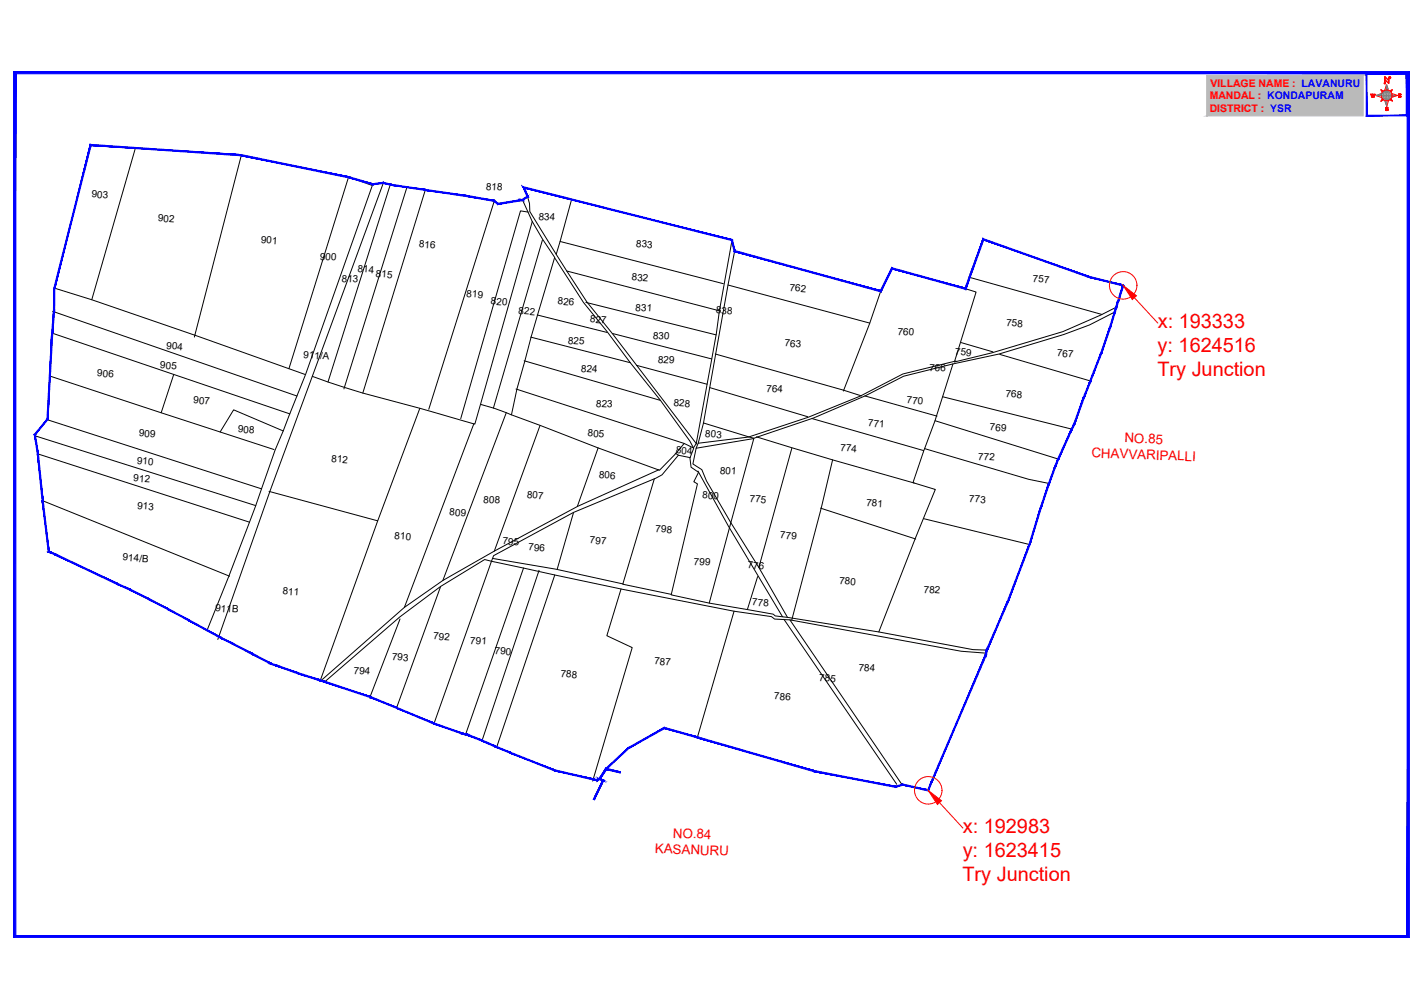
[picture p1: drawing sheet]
<svg xmlns="http://www.w3.org/2000/svg" width="594mm" height="420mm" viewBox="0 0 594 420" stroke-linecap="round" stroke-linejoin="round" font-family="sans-serif">
<!-- layer: Plats -->
<g fill="none" stroke="#000" stroke-width=".42">
<path d="M56.4 62.2l-18.1 62.7M100.7 64.7l-19.6 75.8M145.4 73.9l-24.9 79.8M155.5 76.8l-28 79.3-12.8 31.6a1086.4 1086.4 0 0 1-28.4 75.2M155.7 76.8l-.2 .6-9.6-3.4-45.2-9.3-62.9-4.3-15.1 59.9-.2 10.1-.8 8.7-1.9 35.7-5.3 6.3 1.3 8.1 4.5 40.7M162.7 77.2l-25.9 82M169.8 78l-26.3 84.1M218.3 78l87.1 22.1-5.3 29.5a1165.2 1165.2 0 0 1-9.6 55.3l-1.2 1.8-3.9-1.9-3.4 4.1-6.9 7.1-25.6-9.3-38.3-14.7-10.7-3.5-2.4 8.3-18.3-5.3a454.6 454.6 0 0 1-49.5-14.6M218.5 78.1l1.6 4-2.2 1.1a102.1 102.1 0 0 0 13.5 24.1 1296.1 1296.1 0 0 0-15.7 54.9l-2.3 10.7M195.7 81.8l10.5 1.9 1.5 1.3 10.3-1.6M206.2 83.7l-27.3 86.9M220.1 82.1l.8 2.8 .1 3.3 11 17.8 12.8 19.8 10.9 13.5 34.9 45.8"/>
<path d="M220.4 88.4l-3.3-.5-24.9 86.6M222.1 92.3l-21.6 76.2M238.5 83.1l-6.5 22.9M226.3 100.1l-20.5 70M231.4 107.4l12 18.7 9.8 12 9.7 13.1 12.6 15.6 12.3 17.1 1.6 3-1.6 4 .5 3.8 3.1 2.2-2 3.9 1.6 .9-11 46.3 15.9 3.4 26.7 4.6 .8 .7 2.8 .4a1096.1 1096.1 0 0 1 79.7 13.7l6 .2M233.7 100.6l68.1 17.7M236.4 113l64.1 16.6M303.7 118.8l59.2 15.9M404.3 115.5l5.8-15.8 44 15.6 14.5 3.7M21.8 138.9l99.1 33.6M21.9 129.8l102 35.3M22.5 120l15.8 4.9 44.2 15.2 44.8 16"/>
<path d="M224.1 131.3l29.2 7.3M244.4 126l54.4 13.6M255.5 139l41.4 10.6M367.4 121.4l-4.7 13.7-10.9 27.9M402.8 120.4l1.5-4.9 55.4 15.6M465.1 130.1l-10.6 5.3-10.7 4-27.1 8.2-19.1 4.1-20.6 5.1a322 322 0 0 1-63.1 26.1l-23.5 3.9M465.7 128.1l-6.5 3.2-15.8 6.9-29.6 8.9-15.6 3.8 9-29.2-35-9.8-4.8 9.5-60.9-16.7-13 71.7-2.2 8.2-.9 2.2-1.3 6.6 3.7 2.4 1.9 4.7 10.2 17.4 11.7 18.6 11.9 20.8M20.6 156.7l93.7 30.7M72.5 156.1l-5.3 16M218.7 150.4l56.8 16.5M221.4 140.5l41.5 10.7M265.6 152.3l29.4 7.9"/>
<path d="M298.4 147.5l53.4 15.1 7.6 2.4M397.6 151.7a439 439 0 0 1-12.2 36.1l-4.5 13.4 9.3 2.8-8.3 20.3-15.3 39.1M398.8 150.5l-22.1 5.4-17.8 9.2-21.7 8.8-24.9 8.3-21 2.6M400.7 142.7l13.5 4M417.1 147.7l37.8 11.1M19.7 174.9l89.4 28.9M118.2 179.6l-20.7-8.8-5.7 9.3M151.4 163.8l26-84.6-14.1-2.2-3.3-.8-.2 .4-47.1 127.9-21.8 62M175.1 170.2l-17.5 46.9-24.2 67 35.3-30.9 16.1-11.3 21.4-12.2 34.8-18.7 33.9-15.2M197.7 176.7l-29 76.5M211.2 172l-26.4 69.9M215.3 162.2l70.1 22.6"/>
<path d="M225.3 177.3l-19.1 52.4M293.4 176.3l21.1 6.4-18.6 68.7M296.1 161.6l40.9 12.1M338.8 174.5l46.5 13.3M360.8 165l30.1 8.5M390.1 175.4l51.2 15.9M393.2 165.4l53.9 13.5M14.5 181.6l92.2 29.1M15.8 189.2l88.3 28.4M249.5 186.7l-8.7 24.4M273 199.6l-13.2 43.9 20.5 4.3M281.7 188.9l1.3 .9"/>
<path d="M288 190.8l-5-1-6.8 8.1-2.6 1.4-34.3 14.3-33.4 18-25 70.3M291.2 196.4l12.7 23 22.5 37.7M315.6 182.1l32.2 9.7 33.6 9.6M330.3 186.8l-13.7 49.7M347.4 191.7l-4.8 20.2-12.3 46.6M385.8 187l43.3 12.8 8.8 1.8M17.8 208.7l78 31.5M112.2 204.8l45.4 12.3M239.3 213.6l-6.8 23.5M342.3 211.8l39.7 12.9M385.2 216.2l44.3 10.8M205.5 232.8l26.4 4.5 28 6.1"/>
<path d="M218.4 236.8l-24.3 69.8M224.9 237.7l-23.8 71M231.5 239.7l-24.3 71.7M166.9 258l-12.7 33M183.8 244.4l-18.3 50.6M259.1 245.5l-5.9 19.5 10.6 4.9-16.6 55.7M306.3 254.7l-15.5 53M316.1 240.3l-4.3 13.8M327 258.1l47.1 68.8M329.5 258.4l46.9 68.9M411.5 272.3l-10.5-.8-71.5-13.1-6.4-.4-1.3-1-15.5-2.2-46.6-9.2-57.5-12.4-18.4 11.2-17 12.7-31.6 27.3"/>
</g>
<!-- layer: VILLAGE BOUNDARY -->
<path d="M468.6 119h.1" fill="none" stroke="#00f" stroke-width=".42"/>
<g fill="#00f" stroke="#00f" stroke-width=".42">
<path d="M217.7 83.2l.7 .4z"/>
<path d="M454 115.6l14.5 3.6 .1-.5zM454.2 115.1l14.4 3.6-14.6-3.1zM410.4 100l43.6 15.6 .2-.5zM410.1 99.4l44.1 15.7-43.8-15.1zM410.1 99.4l-7.2 21.3 7.5-20.7zM410.1 99.4l-7.2 21.3-.3-.7zM372.3 112.2l30.6 8.5-.3-.7zM372 111.6l30.6 8.4-30.3-7.8zM372 111.6l-4.4 10.1 4.7-9.5zM372 111.6l-4.4 10.1-.3-.6zM306.3 104.9l61.3 16.8-.3-.6zM306.7 104.5l60.6 16.6-61-16.2zM305.2 100.3l1.1 4.6 .4-.4zM305.2 100.3l.4-.4 1.1 4.6zM218.9 78.5l86.3 21.8 .4-.4zM218.1 77.7l87.5 22.2-86.7-21.4zM218.1 77.7l2.3 4.4-1.5-3.6zM218.1 77.7l2.3 4.4-.6-.2zM218.2 83.4l2.2-1.3-.6-.2zM217.6 83.2l2.2-1.3-1.6 1.5z"/>
<path d="M207.6 85.3l10.8-1.7-.8-.4zM207.7 84.7l9.9-1.5-10 2.1zM206.1 84l1.5 1.3 .1-.6zM206.3 83.5l1.4 1.2-1.6-.7zM195.6 82.1l10.5 1.9 .2-.5zM195.7 81.6l10.6 1.9-10.7-1.4zM177.4 79.4l18.2 2.7 .1-.5zM177.5 78.9l18.2 2.7-18.3-2.2zM163.2 77.3l14.2 2.1 .1-.5zM163.3 76.8l14.2 2.1-14.3-1.6zM160 76.5l3.2 .8 .1-.5zM160 76l3.3 .8-3.3-.3zM155.5 77.1l4.5-.6v-.5zM155.5 76.6l4.5-.6-4.5 1.1zM145.8 74.2l9.7 2.9v-.5zM145.9 73.7l9.6 2.9-9.7-2.4zM100.6 65l45.2 9.2 .1-.5zM100.7 64.4l45.2 9.3-45.3-8.7zM38 60.7l62.6 4.3 .1-.6zM37.6 60.2l63.1 4.2-62.7-3.7zM37.6 60.2l-14.7 60.2 15.1-59.7zM37.6 60.2l-14.7 60.2-.5-.1zM22.4 120.3l.4 9.7 .1-9.6zM22.4 120.3l.4 9.7-.5-.1zM22.3 129.9l-.3 9 .8-8.9zM22.3 129.9l-.3 9-.5-.1zM21.5 138.8l-1.5 36.1 2-36zM21.5 138.8l-1.5 36.1-.4-.2zM19.6 174.7l-4.8 6.5 5.2-6.3zM19.6 174.7l-4.8 6.5-.5-.1zM14.3 181.1l1.8 8.1-1.3-8zM14.3 181.1l1.8 8.1h-.5zM15.6 189.2l2.4 19.5-1.9-19.5zM15.6 189.2l2.4 19.5h-.5zM17.5 208.7l3 21.1-2.5-21.1zM17.5 208.7l3 21.1-.4 .3zM20.1 230.1h1.1l-.7-.3zM20.1 230.1h1.1l-.1 .4zM21.2 230.1l-.1 .4 1.9 .3zM21.1 230.5l1.9 .3-.2 .4zM23 230.8l-.2 .4 26.3 12zM22.8 231.2l26.3 12-.2 .4zM49.1 243.2l-.2 .4 5.4 1.9zM48.9 243.6l5.4 1.9-.2 .5zM54.3 245.5l-.2 .5 8.3 3.6zM54.1 246l8.3 3.6-.2 .4zM62.4 249.6l-.2 .4 8.1 3.7zM62.2 250l8.1 3.7-.2 .4zM70.3 253.7l-.2 .4 8.9 4.3zM70.1 254.1l8.9 4.3-.2 .4zM79 258.4l-.2 .4 13.5 6.9zM78.8 258.8l13.5 6.9-.3 .4zM92.3 265.7l-.3 .4 5 1.9zM92 266.1l5 1.9-.2 .4zM97 268l-.2 .4 8.5 3.9zM96.8 268.4l8.5 3.9-.3 .4zM105.3 272.3l-.3 .4 8.3 3.8zM105 272.7l8.3 3.8-.2 .5zM113.3 276.5l-.2 .5 2.1 .1zM113.1 277l2.1 .1-.2 .5zM115.2 277.1l-.2 .5 9.6 2.8zM115 277.6l9.6 2.8-.2 .5zM124.6 280.4l-.2 .5 9.3 2.5zM124.4 280.9l9.3 2.5-.1 .5zM133.7 283.4l-.1 .5 1.6-.1zM133.6 283.9l1.6-.1-.2 .5zM135.2 283.8l-.2 .5 19.8 6.1zM135 284.3l19.8 6.1-.2 .4zM154.8 290.4l-.2 .4 10.9 4zM154.6 290.8l10.9 4-.1 .4zM165.5 294.8l-.1 .4 15.6 6.1zM165.4 295.2l15.6 6.1-.1 .5zM181 301.3l-.1 .5 12.5 3.9zM180.9 301.8l12.5 3.9-.2 .4zM193.4 305.7l-.2 .4 1.7-.1zM193.2 306.1l1.7-.1-.2 .5zM194.9 306l-.2 .5 6.5 2zM194.7 306.5l6.5 2-.2 .4zM201.2 308.5l-.2 .4 5.7 2zM201 308.9l5.7 2-.2 .5zM206.7 310.9l-.2 .5 6.5 2.1zM206.5 311.4l6.5 2.1-.2 .5zM213 313.5l-.2 .5 18.6 6.9zM212.8 314l18.6 6.9-.1 .4zM231.4 320.9l-.1 .4 16.7 3.4zM231.3 321.3l16.7 3.4-.1 .5zM248 324.7l-.1 .5 1.3-.2zM247.9 325.2l1.3-.2 .1 .5zM249.2 325l.1 .5 .6-.9zM249.9 324.6l.3 .3-.9 .6zM252.7 320.2l-2.8 4.4 .3 .3zM252.7 320.2l.3 .5-2.8 4.2zM252.7 320.2l.3 .5 5.8 1zM253 320.7l5.8 1-.1 .5z"/>
<path d="M253 320.9l5.7 1.3 .1-.5zM252.8 320.3l6 1.4-5.8-.8zM252.8 320.3l-2.3 4.2 2.5-3.6zM252.8 320.3l-2.3 4.2-.7 .2zM249.8 324.7l2.1 .6-1.4-.8zM249.8 324.7l2.1 .6-.6 .2zM251.3 325.5l-3.3 7.8 3.9-8zM251.3 325.5l-3.3 7.8-.5-.2z"/>
<path d="M251.2 325.6l-3.7 7.5 .5 .2zM251.2 325.6l.6-.1-3.8 7.8zM249.9 324.5l1.3 1.1 .6-.1zM249.9 324.5h.7l1.2 1zM252.7 320.3l-2.8 4.2h.7zM252.7 320.3l.3 .3-2.4 3.9zM252.7 320.3l.3 .3 9.1-9zM253 320.6l9.1-9 .3 .4zM262.1 311.6l.3 .4 14.8-8.8zM262.4 312l14.8-8.8 .1 .5zM277.2 303.2l.1 .5 13.8 3.4zM277.3 303.7l13.8 3.4-.1 .6zM291.1 307.1l-.1 .6 48.5 13.4zM291 307.7l48.5 13.4-.1 .5zM339.5 321.1l-.1 .5 34.2 6.1zM339.4 321.6l34.2 6.1v.5zM373.6 327.7v.5l3.1-1.4zM373.6 328.2l3.1-1.4v.5zM376.7 326.8v.5l10.4 1.9zM376.7 327.3l10.4 1.9 .3 .5zM388.4 325.9l-1.3 3.3 .3 .5zM388.4 325.9l.4 .2-1.4 3.6zM411.1 272.7l-22.7 53.2 .4 .2zM411.1 272.7l.5 .2-22.8 53.2zM411.4 271l-.3 1.7 .5 .2zM411.4 271l.5 .2-.3 1.7zM420.1 250.9l-8.7 20.1 .5 .2zM420.1 250.9l.5 .2-8.7 20.1zM429.3 226.9l-9.2 24 .5 .2zM429.3 226.9l.4 .1-9.1 24.1zM433.9 211.8l-4.6 15.1 .4 .1zM433.9 211.8l.5 .2-4.7 15zM437.2 201.9l-3.3 9.9 .5 .2zM437.2 201.9l.5 .2-3.3 9.9zM440 194.3l-2.8 7.6 .5 .2zM440 194.3l.5 .2-2.8 7.6zM441.2 191.3l-1.2 3 .5 .2zM441.2 191.3l.5 .2-1.2 3zM446.8 178.9l-5.6 12.4 .5 .2zM446.8 178.9l.5 .2-5.6 12.4zM447.8 177.1l-1 1.8 .5 .2zM447.8 177.1l.4 .2-.9 1.8zM451.9 165.6l-4.1 11.5 .4 .2zM451.9 165.6l.5 .2-4.2 11.5zM454.5 159.1l-2.6 6.5 .5 .2zM454.5 159.1l.5 .2-2.6 6.5zM455.5 156.5l-1 2.6 .5 .2zM455.5 156.5l.4 .2-.9 2.6zM459.1 147.3l-3.6 9.2 .4 .2zM459.1 147.3l.5 .2-3.7 9.2zM462.8 136.8l-3.7 10.5 .5 .2zM462.8 136.8l.4 .1-3.6 10.6zM464.9 129.8l-2.1 7 .4 .1zM464.9 129.8l.5 .1-2.2 7zM465.3 128.5l-.4 1.3 .5 .1zM465.3 128.5l.5 .1-.4 1.3zM466.1 125.7l-.8 2.8 .5 .1zM466.1 125.7l.6 .1-.9 2.8zM468.3 118.9l-2.2 6.8 .6 .1zM468.3 118.9l.5 .2-2.1 6.7z"/>
</g>
<!-- layer: PAPER SIZE -->
<g fill="#00f" stroke="#00f" stroke-width=".42">
<path d="M587 30.7v359.2l1-360.1zM588 29.8v361.1l-1-1z"/>
<path d="M6.6 389.9l581.4 1-1-1zM6.6 389.9l581.4 1h-582.4z"/>
<path d="M6.6 30.7l-1 360.2 1-1zM5.6 29.8l1 .9-1 360.2z"/>
<path d="M5.6 29.8l1 .9h580.4zM5.6 29.8h582.4l-1 .9z"/>
<path d="M570.3 30.9h16.4l.3-.3zM570 30.6h17l-16.7 .3zM570 30.6l.3 17.4v-17.1zM570 30.6l.3 17.4-.3 .3zM570.3 48l-.3 .3 16.7-.3zM570 48.3l16.7-.3 .3 .3zM586.7 30.9v17.1l.3 .3zM587 30.6v17.7l-.3-17.4z"/>
</g>
<!-- layer: text2 -->
<path d="M503.4 31.4v16.9l65.3-16.9zM503.4 48.3l65.3-16.9v16.9z" fill="#bababa" stroke="#bababa" stroke-width=".42"/>
<!-- layer: bord -->
<g fill="none" stroke="#f00" stroke-width=".42">
<path d="M571.8 39.3h.4zM571.9 39.3l.4 1.1h.3l-.4-1.1h-.3l.4 1.1M572.2 39.3l.4 1.1M572.5 39.3h.4l.3 1.1h-.3zM572.7 39.8l-.1 .6h-.5h.5zM573.4 39.4l.1 .2M573.7 39.6h.1M573.5 39.3h-.1M573.5 39.4v.2M573.7 39.3v.1M574 39.8l2.4 .8M576.1 37.4l.5 1.1"/>
<path d="M576.4 39l-2.4 .8h2.2M577.2 37.9l-1.1-.5 .8 .8M577.5 34.7h.2l.1 .3-.2-.1M577.7 37.6l.8-2.4 .8 2.4M577.7 32l.1 2.4zM577.7 34.7l.2 .2zM577.7 34.4l-.2 .1 .2 .2-.2-.2M577.7 34.7l.1 .3M577.8 32v1.2l1.6 1.6v-1.2l-1.6-1.6 1.6 1.6M577.8 33.2l1.6 1.6M577.9 34.5l-.2 .2h.3M578.5 35.2v2.3"/>
<path d="M579.3 32.4l.1 2.4zM579.4 32.4h.4l-.4 .2zM579.4 32.6l.4-.2zM579.5 32.1l.3 .3zM579.5 32.1l.3 .3h-.4zM579.6 32.1l.3-.1-.1 .4zM579.8 32.4l.4 .1-.1 .2zM579.8 32.4l.4-.1zM579.8 32.4l-.1 .4zM579.8 32.4l.3 .3zM579.8 37.9l1.1-.5-.5 1.1M579.9 32l-.1 .4z"/>
<path d="M580 32.1l-.2 .3zM580.6 39l2.4 .8-2.4 .8M580.7 39.8h2.3M580.9 37.4l-.8 .8M583.4 39.2h.9h-.9M583.6 39.2v1.2M584 39.2v1.2h-.4v-1.2h.4v1.2M584 39.7h.1M584.1 39.4l.1 .1M584.4 39.5h.1M584.3 39.2l-.1 .1M584.3 39.4v.2"/>
<path d="M584.4 39.3l.1 .1M572.9 40.4h.5h-.5l-.4-1.1h.4l.3 1.1M573.2 40.4l.2-1-.2 1M576.6 41.1l-.5 1.1M576.9 41.4l-.8 .8 1.1-.6M578.1 45.8h.1M578.1 45.1h.1M578.1 45v.1M578.1 45.6h.1M578.2 45.6h.1M578.2 44.8v.1M578.2 45.8l.1 .2z"/>
<path d="M578.2 45.8h.3zM578.4 45.6h.1M578.2 45.1l-.1 .1M578.2 44.8h.2M578.3 45.2l-.1 .1M578.3 45.3h-.1M578.3 45.4h.1M578.5 45.8h.1M578.5 44.7l-.1 .7M578.5 44.7l-.3 .1M578.5 42.1v2.2M578.6 45.4l.3 .6"/>
<path d="M578.6 45.5h.1M578.7 45.1l.1 .1M578.7 44.9h.1M578.7 45.5v.1M578.8 45.5h.1M578.8 45.6h.1M578.8 44.8v.2M578.9 45.6h-.1M578.9 46h.1M579 45.9v.1M579 45.6l-.2 .2M579 45.1l-.1 .1"/>
<path d="M579 45l-.8-.2v.5l.8 .6h-.9M579 45.7l-.2 .2M579 45.9h.1M579.3 41.9l-.8 2.4-.8-2.4M579.8 41.6l1.1 .6M580.4 41.1l.5 1.1-.8-.8M584.1 40.3h.1M584.3 40.1h.1M584.2 40.1h.1M584.4 40.4h.1M584.5 40.3h.1M584.4 40.1h.1"/>
<path d="M584.2 40.4h.1M584.3 40.4h.1M584.3 40.4h-.9h.9"/>
<circle cx="573.6" cy="39.4" r=".15"/>
<circle cx="577.8" cy="34.7" r=".28"/>
<circle cx="578.5" cy="39.7" r="2.27"/>
<circle cx="579.8" cy="32.4" r=".4"/>
<circle cx="584.3" cy="39.4" r=".19"/>
<circle cx="578.3" cy="45.8" r=".19"/>
<circle cx="578.9" cy="45" r=".19"/>
<circle cx="584.3" cy="40.3" r=".19"/>
</g>
<g fill="none" stroke="#808080" stroke-width=".42">
<path d="M574 39.8h.1M574.2 39.7v.1M574.4 39.7v.1M574.6 39.6v.2M574.7 39.6v.2M574.9 39.5v.3M575.1 39.4v.4M575.3 39.3v.5M575.5 39.3v.5M575.7 39.2v.6M575.9 39.2v.6M576 39.1v.7"/>
<path d="M576.3 39v.4M576.3 39.2h4.4M577 38.1h3M578.5 35.3h.1M578.5 35.5h.1M578.5 35.7h.1M578.5 35.9h.2M578.5 36h.3M578.5 36.3h.3M578.5 36.4h.4M578.5 36.6h.4M578.5 36.8h.5"/>
<path d="M578.5 37h.5M578.5 37.2h.6M578.5 37.5l-.7 1.9 .1 1.4 .6 1.2M578.5 37.5l.6 1.2 .1 1.4-.7 1.9M578.5 37.5a2.31 2.31 0 0 0-2 2.3 2.31 2.31 0 0 0 2 2.2M578.5 37.5a2.52 2.52 0 0 0-1.4 2.3 2.52 2.52 0 0 0 1.4 2.2M578.5 37.5a2.52 2.52 0 0 1 1.4 2.3 2.52 2.52 0 0 1-1.4 2.2zM578.5 37.5a2.31 2.31 0 0 1 2 2.2 2.31 2.31 0 0 1-2 2.3M579 37.6h.3M579.2 37.4h-.7M580.4 38.6l-3.9 .1M580.7 39.8h-4.5"/>
<path d="M580.8 39.8v.7M581 39.8v.6M581.2 39.8v.6M581.4 39.8v.5M581.5 39.8v.5M581.7 39.8l.1 .4M581.9 39.8v.3M582.1 39.8v.3M582.3 39.8v.2M582.5 39.8v.1M582.7 39.8h.1M582.9 39.8h.1"/>
<path d="M576.6 40.9h3.8M577.7 41.9h.1M577.8 42.1h.7M577.8 42.3h.7M577.9 42.5h.6M577.9 42.7h.6M578 42.9h.5M578.1 43.1h.4M578.2 43.2h.3M578.2 43.4h.3M578.3 43.6h.2M578.3 43.8h.2"/>
<path d="M578.4 44h.1M578.5 44.2h.1M580 41.5h-3M580.7 40.3l-4.4 .1"/>
</g>
<!-- layer: text2 -->
<g fill="none" stroke="#f00" stroke-width=".42">
<path d="M473.3 124.1l9.7 10.5M391.9 334.5l9.8 10.6"/>
<circle cx="468.6" cy="118.9" r="5.7"/>
<circle cx="387.3" cy="329.4" r="5.7"/>
</g>
<g fill="#f00" stroke="#f00" stroke-width=".42">
<path d="M387.2 329.5l5.6 4.3-1.7 1.5z"/>
<path d="M468.6 119l5.5 4.3-1.7 1.6z"/>
</g>
<g font-size="8.3" fill="#f00">
<text x="483" y="136.8">x: 193333</text>
<text x="483" y="146.7">y: 1624516</text>
<text x="482.9" y="156.6">Try Junction</text>
<text x="401.7" y="347.2">x: 192983</text>
<text x="401.6" y="357.2">y: 1623415</text>
<text x="401.5" y="367">Try Junction</text>
</g>
<g font-size="5.6" fill="#f00">
<text x="469.1" y="184.4" transform="rotate(2 469.1 184.4)">NO.85</text>
<text x="455.3" y="190.6" transform="rotate(2 455.3 190.6)">CHAVVARIPALLI</text>
<text x="280.7" y="349.1" transform="rotate(2 280.7 349.1)">NO.84</text>
<text x="273.2" y="355.6" transform="rotate(2 273.2 355.6)">KASANURU</text>
</g>
<g font-size="4.4" fill="#f00">
<text x="504.7" y="41.4">MANDAL : KONDAPURAM</text>
<text x="505" y="36.2">VILLAGE NAME : LAVANURU</text>
<text x="504.7" y="46.7">DISTRICT : YSR</text>
</g>
<g font-size="4.2">
<text x="38.1" y="82.2" transform="rotate(4 38.1 82.2)">903</text>
<text x="202.7" y="79" transform="rotate(4 202.7 79)">818</text>
<text x="65.8" y="92.3" transform="rotate(4 65.8 92.3)">902</text>
<text x="224.6" y="91.5" transform="rotate(4 224.6 91.5)">834</text>
<text x="108.8" y="101.2" transform="rotate(4 108.8 101.2)">901</text>
<text x="174.7" y="103.1" transform="rotate(4 174.7 103.1)">816</text>
<text x="265.3" y="102.8" transform="rotate(4 265.3 102.8)">833</text>
<text x="133.4" y="108.2" transform="rotate(4 133.4 108.2)">900</text>
<text x="149.1" y="113.3" transform="rotate(4 149.1 113.3)">814</text>
<text x="142.5" y="117.4" transform="rotate(4 142.5 117.4)">813</text>
<text x="156.7" y="115.4" transform="rotate(4 156.7 115.4)">815</text>
<text x="263.5" y="116.8" transform="rotate(4 263.5 116.8)">832</text>
<text x="430.8" y="117.4" transform="rotate(4 430.8 117.4)">757</text>
<text x="194.5" y="123.8" transform="rotate(4 194.5 123.8)">819</text>
<text x="329.3" y="121.2" transform="rotate(4 329.3 121.2)">762</text>
<text x="204.7" y="126.8" transform="rotate(4 204.7 126.8)">820</text>
<text x="216.2" y="130.9" transform="rotate(4 216.2 130.9)">822</text>
<text x="232.6" y="126.8" transform="rotate(4 232.6 126.8)">826</text>
<text x="265" y="129.5" transform="rotate(4 265 129.5)">831</text>
<text x="298.6" y="130.5" transform="rotate(4 298.6 130.5)">838</text>
<text x="246.1" y="134.4" transform="rotate(4 246.1 134.4)">827</text>
<text x="419.7" y="135.9" transform="rotate(4 419.7 135.9)">758</text>
<text x="236.9" y="143.2" transform="rotate(4 236.9 143.2)">825</text>
<text x="272.3" y="141.1" transform="rotate(4 272.3 141.1)">830</text>
<text x="374.4" y="139.5" transform="rotate(4 374.4 139.5)">760</text>
<text x="69.3" y="145.5" transform="rotate(4 69.3 145.5)">904</text>
<text x="126.5" y="149.2" transform="rotate(4 126.5 149.2)">911/A</text>
<text x="327.3" y="144.4" transform="rotate(4 327.3 144.4)">763</text>
<text x="398.3" y="147.9" transform="rotate(4 398.3 147.9)">759</text>
<text x="440.9" y="148.5" transform="rotate(4 440.9 148.5)">767</text>
<text x="66.7" y="153.6" transform="rotate(4 66.7 153.6)">905</text>
<text x="242.3" y="155" transform="rotate(4 242.3 155)">824</text>
<text x="274.4" y="151.1" transform="rotate(4 274.4 151.1)">829</text>
<text x="387.6" y="154.4" transform="rotate(4 387.6 154.4)">766</text>
<text x="40.4" y="156.9" transform="rotate(4 40.4 156.9)">906</text>
<text x="319.6" y="163.3" transform="rotate(4 319.6 163.3)">764</text>
<text x="419.5" y="165.4" transform="rotate(4 419.5 165.4)">768</text>
<text x="80.6" y="168.2" transform="rotate(4 80.6 168.2)">907</text>
<text x="248.6" y="169.5" transform="rotate(4 248.6 169.5)">823</text>
<text x="280.9" y="169.3" transform="rotate(4 280.9 169.3)">828</text>
<text x="378.2" y="168.2" transform="rotate(4 378.2 168.2)">770</text>
<text x="362" y="177.8" transform="rotate(4 362 177.8)">771</text>
<text x="412.8" y="179.3" transform="rotate(4 412.8 179.3)">769</text>
<text x="57.9" y="181.8" transform="rotate(4 57.9 181.8)">909</text>
<text x="99.2" y="180.3" transform="rotate(4 99.2 180.3)">908</text>
<text x="245.1" y="181.8" transform="rotate(4 245.1 181.8)">805</text>
<text x="294.1" y="182" transform="rotate(4 294.1 182)">803</text>
<text x="281.9" y="188.9" transform="rotate(4 281.9 188.9)">804</text>
<text x="350.5" y="188" transform="rotate(4 350.5 188)">774</text>
<text x="408" y="191.6" transform="rotate(4 408 191.6)">772</text>
<text x="57" y="193.4" transform="rotate(4 57 193.4)">910</text>
<text x="138.2" y="192.5" transform="rotate(4 138.2 192.5)">812</text>
<text x="300.2" y="197.5" transform="rotate(4 300.2 197.5)">801</text>
<text x="55.6" y="200.6" transform="rotate(4 55.6 200.6)">912</text>
<text x="249.8" y="199.2" transform="rotate(4 249.8 199.2)">806</text>
<text x="201.6" y="209.5" transform="rotate(4 201.6 209.5)">808</text>
<text x="219.8" y="207.6" transform="rotate(4 219.8 207.6)">807</text>
<text x="292.9" y="207.8" transform="rotate(4 292.9 207.8)">800</text>
<text x="312.7" y="209.2" transform="rotate(4 312.7 209.2)">775</text>
<text x="404.3" y="209.2" transform="rotate(4 404.3 209.2)">773</text>
<text x="57.2" y="212.2" transform="rotate(4 57.2 212.2)">913</text>
<text x="187.4" y="214.9" transform="rotate(4 187.4 214.9)">809</text>
<text x="361.3" y="210.8" transform="rotate(4 361.3 210.8)">781</text>
<text x="273.4" y="221.8" transform="rotate(4 273.4 221.8)">798</text>
<text x="164.5" y="224.6" transform="rotate(4 164.5 224.6)">810</text>
<text x="209.6" y="226.9" transform="rotate(4 209.6 226.9)">795</text>
<text x="246" y="226.5" transform="rotate(4 246 226.5)">797</text>
<text x="325.4" y="224.4" transform="rotate(4 325.4 224.4)">779</text>
<text x="51.1" y="233.6" transform="rotate(4 51.1 233.6)">914/B</text>
<text x="220.4" y="229.3" transform="rotate(4 220.4 229.3)">796</text>
<text x="289.4" y="235.3" transform="rotate(4 289.4 235.3)">799</text>
<text x="311.8" y="236.8" transform="rotate(4 311.8 236.8)">776</text>
<text x="350" y="243.4" transform="rotate(4 350 243.4)">780</text>
<text x="117.8" y="247.7" transform="rotate(4 117.8 247.7)">811</text>
<text x="385.3" y="247" transform="rotate(4 385.3 247)">782</text>
<text x="89.7" y="254.8" transform="rotate(4 89.7 254.8)">911B</text>
<text x="313.7" y="252.3" transform="rotate(4 313.7 252.3)">778</text>
<text x="180.7" y="266.5" transform="rotate(4 180.7 266.5)">792</text>
<text x="196.1" y="268.2" transform="rotate(4 196.1 268.2)">791</text>
<text x="163.4" y="275.1" transform="rotate(4 163.4 275.1)">793</text>
<text x="206.3" y="272.6" transform="rotate(4 206.3 272.6)">790</text>
<text x="147.5" y="280.8" transform="rotate(4 147.5 280.8)">794</text>
<text x="272.9" y="276.9" transform="rotate(4 272.9 276.9)">787</text>
<text x="358.1" y="279.5" transform="rotate(4 358.1 279.5)">784</text>
<text x="233.8" y="282.2" transform="rotate(4 233.8 282.2)">788</text>
<text x="341.6" y="283.7" transform="rotate(4 341.6 283.7)">785</text>
<text x="322.9" y="291.4" transform="rotate(4 322.9 291.4)">786</text>
</g>
</svg>
